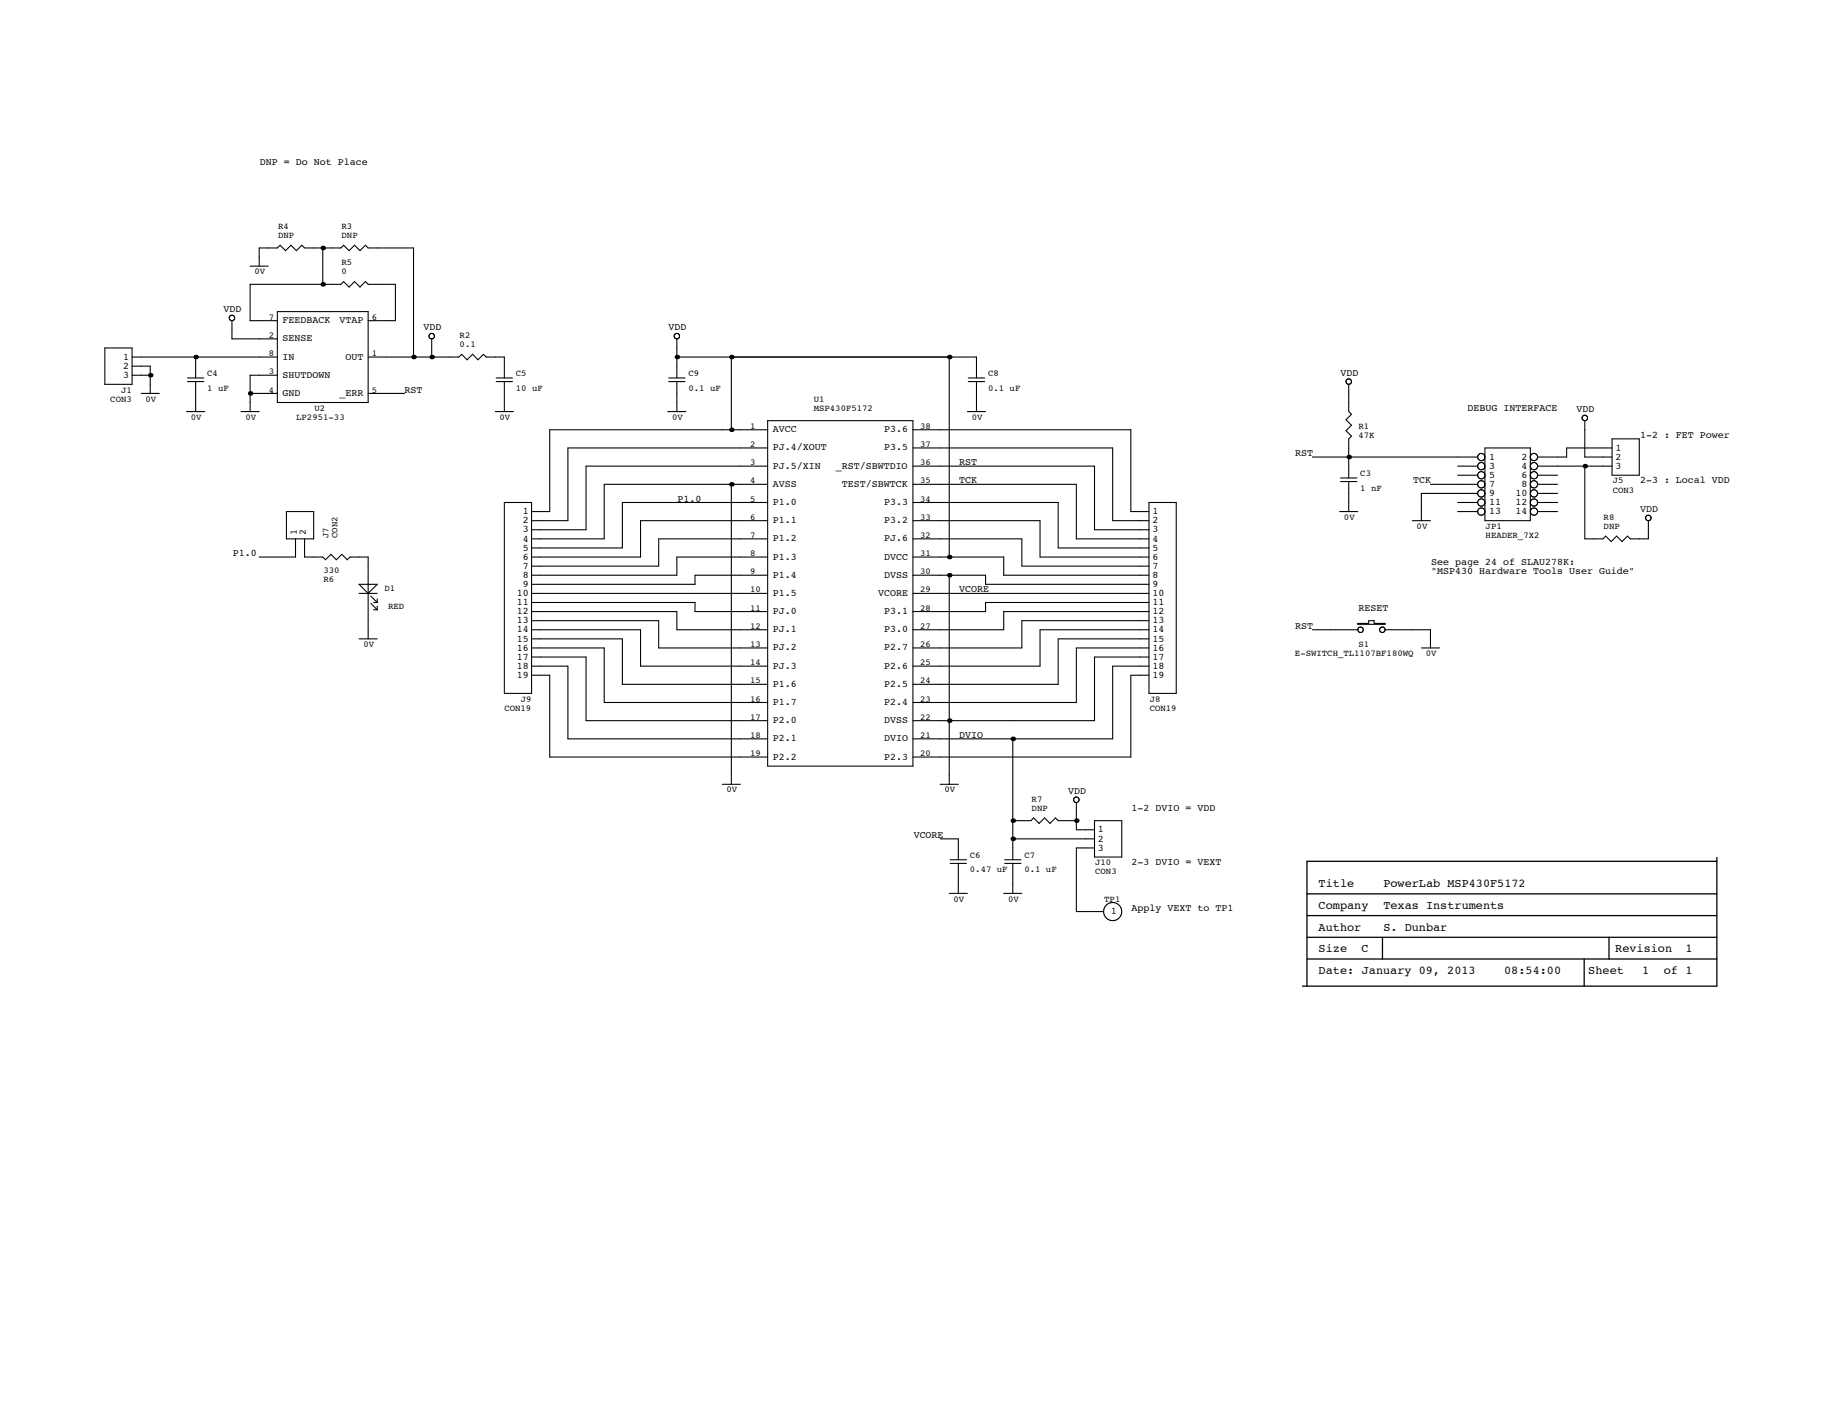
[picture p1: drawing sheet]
<svg xmlns="http://www.w3.org/2000/svg" width="279mm" height="216mm" viewBox="0 0 279 216" stroke-linecap="round" stroke-linejoin="round" font-family="sans-serif">
<g fill="none" stroke="#000" stroke-width=".16">
<path d="M49.4 38v5.6M16.1 53.3h4.1v5.6h-4.1zM20.2 54.7h22.3M20.2 57.5h2.8M20.2 56.1h2.8v4.2M28.7 57.9h2.5M28.7 58.5h2.5M30 54.7v3.2M30 58.5v4.6M35.5 49.1v2.8h7M38.3 40.8h2.8M39.7 40.8v-2.8h2.8l.4-.4 .8 .8 .9-.8 .8 .8 .8-.8 .5 .4h5.5l.4-.4 .9 .8 .8-.8 .8 .8 .9-.8 .4 .4h6.9v16.7"/>
<path d="M42.5 49.1h-4.2v-5.5h13.9l.4-.5 .9 .9 .8-.9 .8 .9 .9-.9 .4 .5h4.2v5.5h-4.2M42.5 57.5h-4.2v5.6M42.5 47.7h13.9v14h-13.9zM56.4 54.7h13.9l.4-.4 .9 .8 .8-.8 .8 .8 .9-.8 .4 .4h2.8v3.2M66.1 51.9v2.8M76 57.9h2.5M76 58.5h2.5M77.3 58.5v4.6M102.4 57.9h2.5M102.4 58.5h2.5M103.7 51.9v6M103.7 58.5v4.6"/>
<path d="M103.7 54.7h45.9v3.2M112 54.7v11.2M145.4 54.7v30.7M148.3 57.9h2.5M148.3 58.5h2.5M149.6 58.5v4.6M206.6 58.9v4.2l.4 .4-.8 .8 .8 .9-.8 .8 .8 .8-.4 .4v6M21.6 60.3h2.8M28.6 63.1h2.8M36.9 63.1h2.8M38.3 60.3h4.2M43.9 78.4h4.1v4.2h-4.1z"/>
<path d="M56.4 60.3h5.6M75.9 63.1h2.7M77.3 77h4.1v29.2h-4.1zM102.3 63.1h2.8M112 74.2v46M117.6 74.2h-25v8.4h-11.2M117.6 68.6h-30.6v11.2h-5.6M117.6 79.8h-19.5v5.6h-16.7M117.6 77h-22.3v7h-13.9M117.6 71.4h-27.8v9.8h-8.4M117.6 65.9h-33.4v12.5h-2.8M117.6 64.5h22.2v52.9h-22.2z"/>
<path d="M139.8 74.2h25.1v8.4h11.1M139.8 68.6h30.6v11.2h5.6M139.8 79.8h19.5v5.6h16.7M139.8 77h22.3v7h13.9M139.8 71.4h27.9v9.8h8.3M139.8 65.9h33.4v12.5h2.8M148.2 63.1h2.8M176 77h4.2v29.2h-4.2zM201 70h25.3M205.2 78.4h2.8M205.3 73.2h2.6M205.3 73.8h2.6"/>
<path d="M206.6 73.8v4.6M216.3 79.8h2.8M219.1 74.2h7.2M223.3 77h3M223.3 71.4h3M223.3 78.4h3M223.3 72.8h3M226.3 75.6h-8.6v4.2M227.5 68.6h6.9v11.2h-6.9zM235.5 74.2h3.1M235.5 75.6h3.1M235.5 77h3.1"/>
<path d="M235.5 71.4h11.4M235.5 78.4h3.1M235.5 72.8h3.1M242.8 64.5v5.5h4.1M242.8 71.4v11.2h2.7l.5-.4 .8 .8 .8-.8 .9 .8 .8-.8 .4 .4h2.8v-2.8M246.9 68.6h-6.9v1.4h-4.5M246.9 67.2h4.2v5.6h-4.2zM252.1 79.4a.42 .42 0 0 0 .6 .3 .42 .42 0 0 0 .1-.7 .42 .42 0 0 0-.7 .3v.1M45.3 82.6v2.8h-5.6M46.7 82.6v2.8h2.7l.5 .4 .8-.9 .8 .9 .9-.9 .8 .9 .4-.4h2.8v12.5M55 90.9h2.8M55 89.5h2.8l-1.4 1.4z"/>
<path d="M55 97.9h2.8M56.8 91.3l1 1M56.8 92.5l1 .9M57.2 92.3h.6M57.2 93.4h.6M57.8 91.8v.5M57.8 92.9v.5M81.4 90.9h36.2M81.4 92.3h25.1v1.4h11.1M81.4 93.7h22.3v2.8h13.9M81.4 96.5h16.7v5.6h19.5M81.4 95.1h19.5v4.2h16.7"/>
<path d="M81.4 99.3h11.2v8.3h25M81.4 97.9h13.9v7h22.3M117.6 88.1h-11.1v1.4h-25.1M117.6 85.4h-13.9v2.7h-22.3M117.6 82.6h-16.7v4.1h-19.5M139.8 90.9h36.2M139.8 88.1h11.2v1.4h25M139.8 85.4h13.9v2.7h22.3M139.8 82.6h16.7v4.1h19.5M145.4 88.1v32.1M176 92.3h-25v1.4h-11.2M176 93.7h-22.3v2.8h-13.9"/>
<path d="M176 96.5h-16.7v5.6h-19.5M176 95.1h-19.5v4.2h-16.7M176 99.3h-11.1v8.3h-25.1M176 97.9h-13.9v7h-22.3M201 96.5h7M208 95.5h1.7v-.4h.8v.4h1.7v.2h-4.2zM212.2 96.5h6.9v2.8M217.7 99.3h2.8M81.4 102.1h5.6v11.1h30.6M81.4 100.7h8.4v9.7h27.8M81.4 103.5h2.8v12.5h33.4M155.1 113.2v18.5"/>
<path d="M176 102.1h-5.6v11.1h-30.6M176 100.7h-8.3v9.7h-27.9M176 103.5h-2.8v12.5h-33.4M110.6 120.2h2.8M144 128.5h2.8v3.2M144 120.2h2.8M145.4 136.9h2.8M145.5 131.7h2.5M145.5 132.3h2.5M146.8 132.3v4.6M153.7 136.9h2.8M153.9 131.7h2.5"/>
<path d="M153.9 132.3h2.5M155.1 128.5h12.6M155.1 132.3v4.6M155.1 125.8h2.8l.4-.5 .9 .9 .8-.9 .8 .9 .9-.9 .4 .5h2.8M164.9 123v4.1h2.8M167.7 129.9h-2.8v9.8h4.1a1.39 1.39 0 0 0 2.1 1.2 1.39 1.39 0 0 0 .2-2.3 1.39 1.39 0 0 0-2.2 .8l-.1 .3M167.7 125.8h4.1v5.5h-4.1z"/>
<circle cx="35.5" cy="48.7" r=".42"/>
<circle cx="66.1" cy="51.5" r=".42"/>
<circle cx="103.7" cy="51.5" r=".42"/>
<circle cx="206.6" cy="58.5" r=".42"/>
<circle cx="226.9" cy="78.4" r=".56"/>
<circle cx="226.9" cy="72.8" r=".56"/>
<circle cx="226.9" cy="77" r=".56"/>
<circle cx="226.9" cy="75.6" r=".56"/>
<circle cx="226.9" cy="71.4" r=".56"/>
<circle cx="226.9" cy="74.2" r=".56"/>
<circle cx="226.9" cy="70" r=".56"/>
<circle cx="235" cy="71.4" r=".56"/>
<circle cx="235" cy="72.8" r=".56"/>
<circle cx="235" cy="78.4" r=".56"/>
<circle cx="235" cy="74.2" r=".56"/>
<circle cx="235" cy="75.6" r=".56"/>
<circle cx="235" cy="77" r=".56"/>
<circle cx="235" cy="70" r=".56"/>
<circle cx="242.8" cy="64" r=".42"/>
<circle cx="208.4" cy="96.5" r=".42"/>
<circle cx="211.7" cy="96.5" r=".42"/>
<circle cx="164.9" cy="122.5" r=".42"/>
</g>
<g fill="#000">
<circle cx="49.4" cy="38" r=".35"/>
<circle cx="23" cy="57.5" r=".35"/>
<circle cx="30" cy="54.7" r=".35"/>
<circle cx="49.4" cy="43.6" r=".35"/>
<circle cx="63.3" cy="54.7" r=".35"/>
<circle cx="66.1" cy="54.7" r=".35"/>
<circle cx="103.7" cy="54.7" r=".35"/>
<circle cx="112" cy="54.7" r=".35"/>
<circle cx="145.4" cy="54.7" r=".35"/>
<circle cx="38.3" cy="60.3" r=".35"/>
<circle cx="112" cy="74.2" r=".35"/>
<circle cx="112" cy="65.9" r=".35"/>
<circle cx="206.6" cy="70" r=".35"/>
<circle cx="242.8" cy="71.4" r=".35"/>
<circle cx="145.4" cy="88.1" r=".35"/>
<circle cx="145.4" cy="85.4" r=".35"/>
<circle cx="145.4" cy="110.4" r=".35"/>
<circle cx="155.1" cy="113.2" r=".35"/>
<circle cx="155.1" cy="125.8" r=".35"/>
<circle cx="155.1" cy="128.5" r=".35"/>
<circle cx="164.9" cy="125.8" r=".35"/>
</g>
<path d="M200.2 137h62.8M263 131.3v19.8h-63.5M263 132h-62.8v19.1M200.2 140.3h62.8M200.2 146.9h62.8M200.2 143.6h62.8M211.8 143.6v3.3M242.7 146.9v4.2M246.5 143.6v3.3" fill="none" stroke="#000" stroke-width=".2"/>
<g font-size="1.8">
<text x="72.3" y="53.4">P2.0</text>
<text x="137.6" y="69.4">1-2 DVIO = VDD</text>
<text x="97.9" y="74.4">VCORE</text>
<text x="131.4" y="75.1">2</text>
<text x="137.6" y="79.4">2-3 DVIO = VEXT</text>
<text x="137.6" y="87.7">Apply VEXT to TP1</text>
<text x="202" y="136">Title</text>
<text x="211.9" y="136">PowerLab MSP430F5172</text>
<text x="202" y="142.6">Author</text>
<text x="202" y="139.3">Company</text>
<text x="211.9" y="139.3">Texas Instruments</text>
<text x="211.9" y="142.6">S. Dunbar</text>
<text x="202" y="149.3">Date: January 09, 2013</text>
<text x="202" y="146">Size</text>
<text x="208.5" y="146">C</text>
<text x="230.4" y="149.3">08:54:00</text>
<text x="243.3" y="149.3">Sheet</text>
<text x="247.4" y="146">Revision</text>
<text x="251.6" y="149.3">1</text>
<text x="254.9" y="149.3">of 1</text>
<text x="258.2" y="146">1</text>
</g>
<g font-size="1.6">
<text x="103.5" y="66.1">0V</text>
<text x="119.4" y="69.4">DNP</text>
<text x="108.1" y="78.1">C6</text>
<text x="108.1" y="80.7">0.47 uF</text>
<text x="118" y="78.1">C7</text>
<text x="118" y="80.7">0.1 uF</text>
<text x="105.2" y="86.1">0V</text>
<text x="115.1" y="86.1">0V</text>
<text x="132.6" y="86.1">TP1DVCC</text>
</g>
<g font-size="1.5">
<text x="39.8" y="25.3">DNP = Do Not Place</text>
<text x="34.3" y="47.9">VDD</text>
<text x="43.3" y="49.5">FEEDBACK</text>
<text x="43.3" y="52.3">SENSE</text>
<text x="52" y="49.5">VTAP</text>
<text x="64.9" y="50.6">VDD</text>
<text x="102.4" y="50.6">VDD</text>
<text x="18.9" y="55.1">1</text>
<text x="18.9" y="56.5">2</text>
<text x="18.9" y="57.9">3</text>
<text x="43.3" y="57.9">SHUTDOWN</text>
<text x="43.3" y="55.1">IN</text>
<text x="52.9" y="55.1">OUT</text>
<text x="205.3" y="57.6">VDD</text>
<text x="43.3" y="60.7">GND</text>
<text x="52" y="60.7">_ERR</text>
<text x="62" y="60.1">RST</text>
<text x="224.8" y="62.9">DEBUG INTERFACE</text>
<text x="241.5" y="63.2">VDD</text>
<text x="118.4" y="66.2">AVCC</text>
<text x="118.4" y="69">PJ.4/XOUT</text>
<text x="118.4" y="71.8">PJ.5/XIN</text>
<text x="128" y="71.8">_RST/SBWTDIO</text>
<text x="135.4" y="66.2">P3.6</text>
<text x="135.4" y="69">P3.5</text>
<text x="146.9" y="71.3">RST</text>
<text x="198.4" y="69.9">RST</text>
<text x="228.1" y="70.5">1</text>
<text x="228.1" y="71.8">3</text>
<text x="233.1" y="70.5">2</text>
<text x="233.1" y="71.8">4</text>
<text x="247.5" y="69.1">1</text>
<text x="247.5" y="70.5">2</text>
<text x="247.5" y="71.8">3</text>
<text x="251.2" y="67.1">1-2 : FET Power</text>
<text x="103.8" y="76.9">P1.0</text>
<text x="118.4" y="74.6">AVSS</text>
<text x="118.4" y="77.4">P1.0</text>
<text x="128.9" y="74.6">TEST/SBWTCK</text>
<text x="135.4" y="77.4">P3.3</text>
<text x="146.9" y="74.1">TCK</text>
<text x="216.5" y="74.1">TCK</text>
<text x="228.1" y="73.2">5</text>
<text x="228.1" y="74.6">7</text>
<text x="228.1" y="76">9</text>
<text x="228.1" y="77.4">11</text>
<text x="232.1" y="76">10</text>
<text x="232.1" y="77.4">12</text>
<text x="233.1" y="73.2">6</text>
<text x="233.1" y="74.6">8</text>
<text x="251.2" y="74.1">2-3 : Local VDD</text>
<text x="45.5" y="82" transform="rotate(-90 45.5 82)">1</text>
<text x="46.9" y="82" transform="rotate(-90 46.9 82)">2</text>
<text x="80.1" y="78.8">1</text>
<text x="80.1" y="80.2">2</text>
<text x="80.1" y="81.6">3</text>
<text x="80.1" y="83">4</text>
<text x="118.4" y="80.2">P1.1</text>
<text x="118.4" y="83">P1.2</text>
<text x="135.4" y="80.2">P3.2</text>
<text x="135.4" y="83">PJ.6</text>
<text x="176.5" y="78.8">1</text>
<text x="176.5" y="80.2">2</text>
<text x="176.5" y="81.6">3</text>
<text x="176.5" y="83">4</text>
<text x="228.1" y="78.8">13</text>
<text x="232.1" y="78.8">14</text>
<text x="251.2" y="78.5">VDD</text>
<text x="35.6" y="85.2">P1.0</text>
<text x="80.1" y="84.4">5</text>
<text x="80.1" y="85.8">6</text>
<text x="80.1" y="87.2">7</text>
<text x="80.1" y="88.6">8</text>
<text x="80.1" y="90">9</text>
<text x="118.4" y="85.7">P1.3</text>
<text x="118.4" y="88.5">P1.4</text>
<text x="135.4" y="88.5">DVSS</text>
<text x="176.5" y="84.4">5</text>
<text x="176.5" y="85.8">6</text>
<text x="176.5" y="87.2">7</text>
<text x="176.5" y="88.6">8</text>
<text x="176.5" y="90">9</text>
<text x="219.2" y="86.6">See page 24 of SLAU278K:</text>
<text x="219.2" y="88">&quot;MSP430 Hardware Tools User Guide&quot;</text>
<text x="79.2" y="91.3">10</text>
<text x="79.2" y="92.7">11</text>
<text x="79.2" y="94.1">12</text>
<text x="79.2" y="95.5">13</text>
<text x="118.4" y="91.3">P1.5</text>
<text x="118.4" y="94.1">PJ.0</text>
<text x="134.5" y="91.3">VCORE</text>
<text x="135.4" y="94.1">P3.1</text>
<text x="146.9" y="90.8">VCORE</text>
<text x="176.5" y="91.3">10</text>
<text x="176.5" y="92.7">11</text>
<text x="176.5" y="94.1">12</text>
<text x="176.5" y="95.5">13</text>
<text x="208.1" y="93.6">RESET</text>
<text x="79.2" y="96.9">14</text>
<text x="79.2" y="98.3">15</text>
<text x="79.2" y="99.7">16</text>
<text x="79.2" y="101.1">17</text>
<text x="118.4" y="96.9">PJ.1</text>
<text x="118.4" y="99.7">PJ.2</text>
<text x="135.4" y="96.9">P3.0</text>
<text x="135.4" y="99.7">P2.7</text>
<text x="176.5" y="96.9">14</text>
<text x="176.5" y="98.3">15</text>
<text x="176.5" y="99.7">16</text>
<text x="176.5" y="101.1">17</text>
<text x="198.4" y="96.4">RST</text>
<text x="79.2" y="102.5">18</text>
<text x="79.2" y="103.9">19</text>
<text x="118.4" y="102.5">PJ.3</text>
<text x="118.4" y="105.2">P1.6</text>
<text x="135.4" y="102.5">P2.6</text>
<text x="135.4" y="105.2">P2.5</text>
<text x="176.5" y="102.5">18</text>
<text x="176.5" y="103.9">19</text>
<text x="118.4" y="108">P1.7</text>
<text x="118.4" y="110.8">P2.0</text>
<text x="118.4" y="113.6">P2.1</text>
<text x="135.4" y="108">P2.4</text>
<text x="135.4" y="110.8">DVSS</text>
<text x="135.4" y="113.6">DVIO</text>
<text x="146.9" y="113.1">DVIO</text>
<text x="118.4" y="116.4">P2.2</text>
<text x="135.4" y="116.4">P2.3</text>
<text x="163.6" y="121.7">VDD</text>
<text x="173.3" y="124.2">1-2 DVIO = VDD</text>
<text x="140" y="128.4">VCORE</text>
<text x="168.2" y="127.6">1</text>
<text x="168.2" y="129">2</text>
<text x="168.2" y="130.3">3</text>
<text x="173.3" y="132.6">2-3 DVIO = VEXT</text>
<text x="170.1" y="140.1">1</text>
<text x="173.3" y="139.5">Apply VEXT to TP1</text>
</g>
<g font-size="1.4">
<text x="42.6" y="35.1">R4</text>
<text x="52.3" y="35.1">R3</text>
<text x="42.6" y="36.5">DNP</text>
<text x="52.3" y="36.5">DNP</text>
<text x="52.3" y="40.6">R5</text>
<text x="39" y="42">0V</text>
<text x="52.3" y="42">0</text>
<text x="41.2" y="49">7</text>
<text x="41.2" y="51.8">2</text>
<text x="56.9" y="49">6</text>
<text x="70.4" y="51.8">R2</text>
<text x="70.4" y="53.2">0.1</text>
<text x="31.7" y="57.6">C4</text>
<text x="31.7" y="59.9">1 uF</text>
<text x="41.2" y="57.4">3</text>
<text x="41.2" y="54.6">8</text>
<text x="56.9" y="54.6">1</text>
<text x="79" y="57.6">C5</text>
<text x="79" y="59.9">10 uF</text>
<text x="105.5" y="57.6">C9</text>
<text x="105.5" y="59.9">0.1 uF</text>
<text x="151.4" y="57.6">C8</text>
<text x="151.4" y="59.9">0.1 uF</text>
<text x="16.9" y="61.5">CON3</text>
<text x="18.6" y="60.1">J1</text>
<text x="22.3" y="61.5">0V</text>
<text x="29.2" y="64.3">0V</text>
<text x="37.6" y="64.3">0V</text>
<text x="41.2" y="60.1">4</text>
<text x="45.4" y="64.3">LP2951-33</text>
<text x="48.2" y="62.9">U2</text>
<text x="56.9" y="60.1">5</text>
<text x="76.5" y="64.3">0V</text>
<text x="103" y="64.3">0V</text>
<text x="114.9" y="65.7">1</text>
<text x="124.6" y="61.5">U1</text>
<text x="124.6" y="62.9">MSP430F5172</text>
<text x="141" y="65.7">38</text>
<text x="148.8" y="64.3">0V</text>
<text x="208.1" y="65.7">R1</text>
<text x="114.9" y="68.5">2</text>
<text x="114.9" y="71.3">3</text>
<text x="141" y="68.5">37</text>
<text x="141" y="71.3">36</text>
<text x="208.1" y="67.1">47K</text>
<text x="114.9" y="74.1">4</text>
<text x="114.9" y="76.9">5</text>
<text x="141" y="74.1">35</text>
<text x="141" y="76.9">34</text>
<text x="208.4" y="73">C3</text>
<text x="208.4" y="75.2">1 nF</text>
<text x="247" y="74.1">J5</text>
<text x="247" y="75.5">CON3</text>
<text x="50.3" y="82.5" transform="rotate(-90 50.3 82.5)">J7</text>
<text x="51.7" y="82.5" transform="rotate(-90 51.7 82.5)">CON2</text>
<text x="114.9" y="79.6">6</text>
<text x="114.9" y="82.4">7</text>
<text x="141" y="79.6">33</text>
<text x="141" y="82.4">32</text>
<text x="205.9" y="79.6">0V</text>
<text x="217" y="81">0V</text>
<text x="227.6" y="81">JP1</text>
<text x="227.6" y="82.4">HEADER_7X2</text>
<text x="245.6" y="79.6">R8</text>
<text x="245.6" y="81">DNP</text>
<text x="49.5" y="89.2">R6</text>
<text x="49.5" y="87.8">330</text>
<text x="114.9" y="85.2">8</text>
<text x="114.9" y="88">9</text>
<text x="141" y="85.2">31</text>
<text x="141" y="88">30</text>
<text x="58.9" y="90.6">D1</text>
<text x="59.5" y="93.4">RED</text>
<text x="114.9" y="90.8">10</text>
<text x="114.9" y="93.6">11</text>
<text x="141" y="90.8">29</text>
<text x="141" y="93.6">28</text>
<text x="55.7" y="99.1">0V</text>
<text x="114.9" y="96.4">12</text>
<text x="114.9" y="99.1">13</text>
<text x="114.9" y="101.9">14</text>
<text x="141" y="96.4">27</text>
<text x="141" y="99.1">26</text>
<text x="141" y="101.9">25</text>
<text x="198.4" y="100.5">E-SWITCH_TL1107BF180WQ</text>
<text x="208.1" y="99.1">S1</text>
<text x="218.4" y="100.5">0V</text>
<text x="79.8" y="107.5">J9</text>
<text x="114.9" y="104.7">15</text>
<text x="114.9" y="107.5">16</text>
<text x="141" y="104.7">24</text>
<text x="141" y="107.5">23</text>
<text x="176.1" y="107.5">J8</text>
<text x="77.3" y="108.9">CON19</text>
<text x="114.9" y="110.3">17</text>
<text x="114.9" y="113.1">18</text>
<text x="141" y="110.3">22</text>
<text x="141" y="113.1">21</text>
<text x="176.1" y="108.9">CON19</text>
<text x="114.9" y="115.9">19</text>
<text x="141" y="115.9">20</text>
<text x="111.3" y="121.4">0V</text>
<text x="144.7" y="121.4">0V</text>
<text x="158" y="122.8">R7</text>
<text x="158" y="124.2">DNP</text>
<text x="148.6" y="131.5">C6</text>
<text x="156.9" y="131.5">C7</text>
<text x="148.6" y="133.7">0.47 uF</text>
<text x="156.9" y="133.7">0.1 uF</text>
<text x="167.8" y="132.6">J10</text>
<text x="167.8" y="134">CON3</text>
<text x="146.1" y="138.1">0V</text>
<text x="154.4" y="138.1">0V</text>
<text x="169.2" y="138.1">TP1</text>
</g>
</svg>
